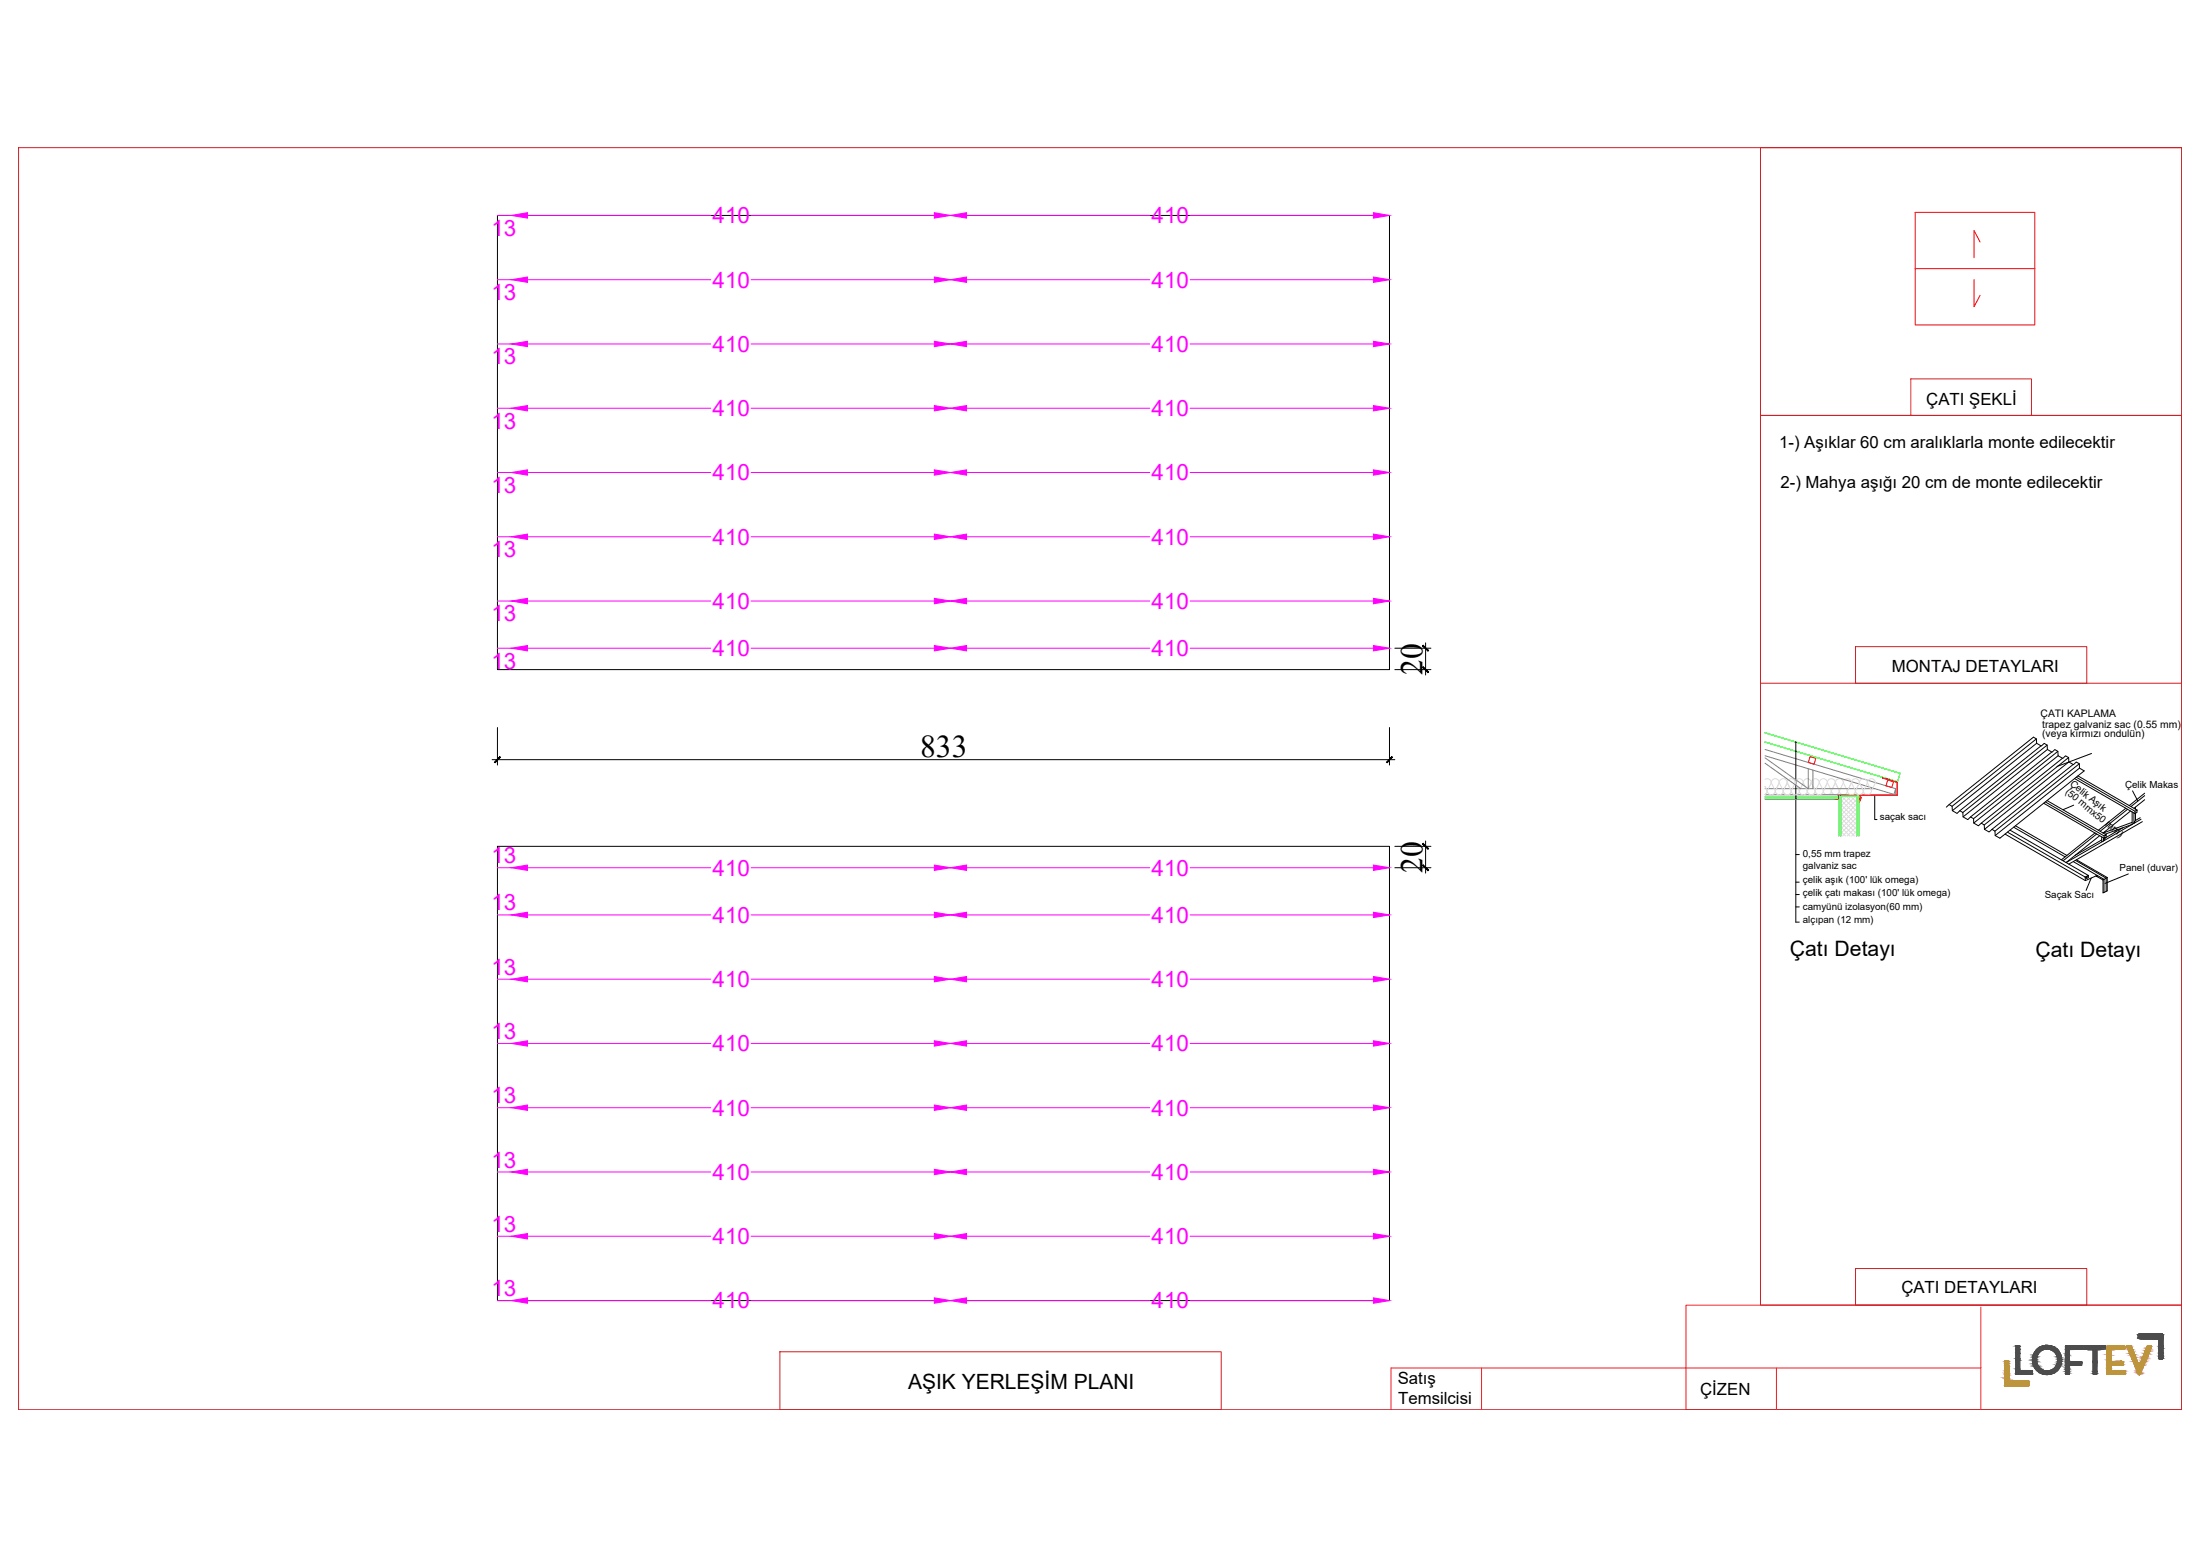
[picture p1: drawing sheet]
<svg xmlns="http://www.w3.org/2000/svg" width="1189mm" height="841mm" viewBox="0 0 1189 841" stroke-linecap="round" stroke-linejoin="round" font-family="sans-serif">
<!-- layer: 0 -->
<path d="M911 705h268v56h-268zM1070 706v55M752 739h318M801 739v22M960 739v22" fill="none" stroke="#ed1f24" stroke-width=".54"/>
<path d="M10 80h1169v681h-1169zM951 80h228v144h-228zM1033 205h65v19h-65zM951 224h228v481h-228zM951 224h228v145h-228zM1003 349h125v20h-125zM1003 685h125v20h-125zM421 730h239v31h-239zM752 739v22" fill="none" stroke="#cd2027" stroke-width=".54"/>
<g fill="#4c4c4c" stroke="#4c4c4c" stroke-width=".54">
<path d="M1159 721h7z"/>
<path d="M1156 723h13z"/>
<path d="M1157 723h12z"/>
<path d="M1105 727h2z"/>
<path d="M1130 727h4z"/>
<path d="M1090 727h1z"/>
<path d="M1127 729h10z"/>
<path d="M1167 734h2z"/>
<path d="M1167 734h1z"/>
<path d="M1089 742h9z"/>
<path d="M1117 742h1z"/>
<path d="M1132 742h1z"/>
<path d="M1090 742h8z"/>
<path d="M1105 742h2z"/>
<path d="M1159 721h8zM1157 721h10z"/>
<path d="M1157 721h11zM1156 721h12z"/>
<path d="M1156 721h13zM1156 721h13z"/>
<path d="M1156 721h13zM1156 721h13z"/>
<path d="M1156 721h13zM1156 721h13z"/>
<path d="M1156 721h13zM1156 721h13z"/>
<path d="M1156 721h13zM1156 721h13z"/>
<path d="M1156 721h13zM1156 721h13z"/>
<path d="M1156 721h13zM1156 721h13z"/>
<path d="M1155 721h14zM1155 721h14z"/>
<path d="M1155 721h14zM1155 721h14z"/>
<path d="M1155 721h14zM1155 721h14z"/>
<path d="M1155 721l14 1v-1zM1155 721l14 1h-14z"/>
<path d="M1155 722h14zM1155 722h14h-14z"/>
<path d="M1155 722l14 1zM1155 722l14 1z"/>
<path d="M1155 723h14zM1155 723h14z"/>
<path d="M1155 723h14zM1155 723h14z"/>
<path d="M1156 723h13zM1156 723h13z"/>
<path d="M1156 723h13zM1156 723h13z"/>
<path d="M1156 723h13zM1156 723h13z"/>
<path d="M1156 723h13zM1156 723h13z"/>
<path d="M1156 723h13zM1156 723h13zM1156 723h13z"/>
<path d="M1156 723h13zM1156 723h13z"/>
<path d="M1156 723h13zM1156 723h13zM1157 723h12z"/>
<path d="M1158 723h11zM1158 723h11z"/>
<path d="M1105 727h2zM1105 727h2z"/>
<path d="M1105 727h3zM1105 727h3z"/>
<path d="M1105 727h3zM1105 727h3z"/>
<path d="M1121 727h1zM1118 727h4z"/>
<path d="M1118 727h5zM1118 727h5z"/>
<path d="M1130 727h5zM1130 727h5z"/>
<path d="M1130 727h5zM1130 727h5z"/>
<path d="M1090 727h1zM1090 727h1zM1090 727h1z"/>
<path d="M1118 727h6zM1117 727h7z"/>
<path d="M1130 727h6zM1128 727h8z"/>
<path d="M1128 727h8zM1128 727h8z"/>
<path d="M1117 727h8zM1117 727h8z"/>
<path d="M1090 727h1zM1090 727h1zM1090 727h1zM1090 727h1z"/>
<path d="M1117 727h8zM1117 727h8z"/>
<path d="M1128 727h9zM1127 727h10z"/>
<path d="M1127 727h10zM1127 727h10z"/>
<path d="M1117 727h8zM1117 727h8z"/>
<path d="M1127 727h10zM1127 727h10z"/>
<path d="M1127 727h10zM1127 727h10z"/>
<path d="M1090 727h1zM1090 727h1z"/>
<path d="M1127 727h10zM1127 727h10z"/>
<path d="M1117 727h8zM1117 727h8z"/>
<path d="M1127 727h10zM1127 727h10z"/>
<path d="M1127 727h10zM1127 727h10z"/>
<path d="M1090 727h1zM1090 727h1z"/>
<path d="M1117 727h9zM1116 727h10zM1116 727h10zM1116 727h10z"/>
<path d="M1127 727h10zM1127 727h10zM1127 727h10zM1127 727h10z"/>
<path d="M1090 727h1zM1089 727h2z"/>
<path d="M1116 727h10zM1116 727h10z"/>
<path d="M1116 727h10zM1116 727h10z"/>
<path d="M1127 727h11zM1127 727h11z"/>
<path d="M1089 727h2zM1089 727h2z"/>
<path d="M1127 727h11zM1127 727h11z"/>
<path d="M1089 727h2zM1089 727h2z"/>
<path d="M1116 727h10zM1116 727h10z"/>
<path d="M1105 727h3zM1104 727h4z"/>
<path d="M1127 727h11zM1127 727h11z"/>
<path d="M1116 727h10zM1116 727h10z"/>
<path d="M1127 727h11zM1127 727h11z"/>
<path d="M1089 727h2zM1089 727h2zM1089 727h2zM1089 727h2z"/>
<path d="M1116 727h10zM1116 727h10z"/>
<path d="M1116 727h10zM1116 727h10z"/>
<path d="M1127 727h11zM1127 727h11z"/>
<path d="M1089 727h2zM1089 727h2zM1089 727h2zM1089 727h2z"/>
<path d="M1116 727h10zM1116 727h10z"/>
<path d="M1127 727h11zM1127 727h11z"/>
<path d="M1104 727h5zM1104 727h5z"/>
<path d="M1089 727h2zM1089 727h2z"/>
<path d="M1116 727h10zM1116 727h10z"/>
<path d="M1089 727h2zM1089 727h2z"/>
<path d="M1116 727h10zM1116 727h10z"/>
<path d="M1127 727h11zM1127 727h11z"/>
<path d="M1089 727h2zM1089 727h2z"/>
<path d="M1127 727h11zM1127 727h11z"/>
<path d="M1089 727h2zM1089 727h2z"/>
<path d="M1116 727h10zM1116 727h10z"/>
<path d="M1089 727h2zM1089 727h2z"/>
<path d="M1116 727h10zM1116 727h10z"/>
<path d="M1104 727h5zM1104 727h5z"/>
<path d="M1089 727h2zM1089 727h2z"/>
<path d="M1116 727h10zM1116 727h10z"/>
<path d="M1089 727h2zM1089 727h2z"/>
<path d="M1116 727h10zM1116 727h10z"/>
<path d="M1167 723l2 4v-4zM1167 723l2 4h-2z"/>
<path d="M1104 727h5zM1103 727h6z"/>
<path d="M1127 727h11zM1127 727h11z"/>
<path d="M1103 727h7zM1103 727h7z"/>
<path d="M1116 727h10zM1116 727h10z"/>
<path d="M1103 727l7 1zM1103 728h7z"/>
<path d="M1127 727l11 1zM1127 727l11 1z"/>
<path d="M1126 728h12zM1126 728h12z"/>
<path d="M1103 728h7zM1102 728h8z"/>
<path d="M1102 728h8zM1102 728h8z"/>
<path d="M1116 727l10 1v-1zM1116 727l10 1h-10z"/>
<path d="M1126 728h12zM1126 728h12z"/>
<path d="M1102 728h9zM1102 728h9z"/>
<path d="M1102 728h9zM1102 728h9z"/>
<path d="M1116 728h10zM1116 728h10z"/>
<path d="M1167 727l2 1v-1zM1167 727l2 1h-2z"/>
<path d="M1126 728h12zM1126 728h12z"/>
<path d="M1102 728h9zM1101 728h10z"/>
<path d="M1116 728l10 1zM1116 728l10 1z"/>
<path d="M1101 728l10 1zM1101 728l10 1z"/>
<path d="M1126 728l12 1zM1126 728l12 1zM1127 729h11zM1127 729h11z"/>
<path d="M1127 729h11zM1127 729h11z"/>
<path d="M1127 729h11zM1127 729h11z"/>
<path d="M1089 727l2 2v-2zM1089 727l2 2h-2z"/>
<path d="M1127 729h11zM1127 729h11z"/>
<path d="M1116 729h10zM1116 729h10z"/>
<path d="M1127 729h11zM1127 729h11z"/>
<path d="M1127 729h11zM1127 729h11z"/>
<path d="M1116 729h10zM1116 729h10z"/>
<path d="M1101 729h11zM1101 729h11z"/>
<path d="M1127 729h11zM1127 729h11z"/>
<path d="M1106 729h6zM1106 729h6z"/>
<path d="M1101 729h5zM1101 729h5z"/>
<path d="M1116 729h10zM1116 729h10z"/>
<path d="M1106 729h6zM1106 729h6z"/>
<path d="M1116 729h10zM1116 729h10z"/>
<path d="M1127 729h11zM1127 729h11zM1127 729h11zM1127 729h11z"/>
<path d="M1107 729h5zM1107 729h5z"/>
<path d="M1116 729h10zM1116 729h10z"/>
<path d="M1101 729h5zM1101 729h4z"/>
<path d="M1116 729h10zM1116 729h10z"/>
<path d="M1127 729h11zM1127 729h10zM1127 729h10zM1127 729h10z"/>
<path d="M1116 729h10zM1116 729h9z"/>
<path d="M1107 729h5zM1107 729h5z"/>
<path d="M1127 729h10zM1127 729h10z"/>
<path d="M1089 729h2zM1089 729h2z"/>
<path d="M1127 729h10zM1127 729h10z"/>
<path d="M1116 729h9zM1116 729h9z"/>
<path d="M1127 729h10zM1127 729h10z"/>
<path d="M1116 729h9zM1116 729h9z"/>
<path d="M1127 729h10zM1127 729h10z"/>
<path d="M1127 729h10zM1127 729h10z"/>
<path d="M1127 729h10zM1127 729h10zM1127 729h10z"/>
<path d="M1101 729h4zM1101 729h4z"/>
<path d="M1116 729h9zM1116 729h9z"/>
<path d="M1101 729h4zM1101 729h4z"/>
<path d="M1127 729h10zM1127 729h10z"/>
<path d="M1127 729h10zM1127 729h9z"/>
<path d="M1116 729h8zM1116 729h9z"/>
<path d="M1127 729h9zM1127 729h9z"/>
<path d="M1116 729h6zM1116 729h8z"/>
<path d="M1128 729h8zM1128 729h7z"/>
<path d="M1128 729h7zM1128 729h7z"/>
<path d="M1128 729h7zM1128 729h5z"/>
<path d="M1116 729h6zM1116 729h2z"/>
<path d="M1107 729h5zM1107 729h5z"/>
<path d="M1116 729h2zM1116 729h2z"/>
<path d="M1101 729h4zM1101 729h3z"/>
<path d="M1108 729h4zM1108 729h4z"/>
<path d="M1108 729h4zM1108 729h4z"/>
<path d="M1100 729h4zM1100 729h4z"/>
<path d="M1100 729h4zM1100 729h3z"/>
<path d="M1109 729h3zM1109 729h3z"/>
<path d="M1109 729l3 1zM1109 729l3 1z"/>
<path d="M1100 729h3zM1100 729l3 1h-3z"/>
<path d="M1109 730h4zM1109 730h4z"/>
<path d="M1100 730h3zM1100 730h3z"/>
<path d="M1110 730h3zM1110 730h3z"/>
<path d="M1100 730h3zM1100 730h2h-2z"/>
<path d="M1100 730h2zM1100 730h2z"/>
<path d="M1110 730h3zM1110 730h3z"/>
<path d="M1110 730l3 1zM1110 730l3 1z"/>
<path d="M1167 728l2 3v-3zM1167 728l2 3h-2z"/>
<path d="M1100 730l2 1v-1zM1100 730l2 1h-3z"/>
<path d="M1099 731h3zM1099 731h3z"/>
<path d="M1089 729l2 2v-2zM1089 729l2 2h-2zM1089 731h2zM1089 731h2z"/>
<path d="M1167 731h2zM1167 731h2z"/>
<path d="M1110 731h3zM1110 731h3z"/>
<path d="M1111 731h2zM1111 731h2z"/>
<path d="M1099 731h2h1zM1099 731h2h-2z"/>
<path d="M1116 729l2 2v-2zM1116 729l2 2h-2z"/>
<path d="M1111 731l3 1zM1111 731l3 1z"/>
<path d="M1099 731l2 1v-1zM1099 731l2 1h-2z"/>
<path d="M1099 732h2zM1099 732h2z"/>
<path d="M1111 732h3zM1111 732h3h-3z"/>
<path d="M1116 731l2 1v-1zM1116 731l2 1h-2z"/>
<path d="M1167 731l2 1v-1zM1167 731l2 1h-2z"/>
<path d="M1111 732h3zM1111 732h3z"/>
<path d="M1099 732h2zM1099 732h2h-2z"/>
<path d="M1099 732h2zM1099 732l2 1z"/>
<path d="M1167 732l2 1zM1167 732l2 1z"/>
<path d="M1112 732l2 1zM1112 732l2 1z"/>
<path d="M1099 733h2zM1099 733h2h-3z"/>
<path d="M1112 733h2zM1112 733h2h-2z"/>
<path d="M1098 733h3zM1098 733h3z"/>
<path d="M1167 733l2 1v-1zM1167 733l2 1h-2zM1167 734h2zM1167 734h2z"/>
<path d="M1112 733l2 1zM1112 733l2 1z"/>
<path d="M1167 734h2zM1167 734h2zM1167 734h2zM1167 734h2z"/>
<path d="M1167 734h2zM1167 734h2zM1167 734h2zM1167 734h2z"/>
<path d="M1089 731l2 3v-3zM1089 731l2 3h-2z"/>
<path d="M1167 734h2zM1167 734h2zM1167 734h2z"/>
<path d="M1167 734h2zM1167 734h2zM1167 734h2zM1167 734h2z"/>
<path d="M1167 734h2zM1167 734h2zM1167 734h2zM1167 734h2z"/>
<path d="M1167 734h2zM1167 734h2zM1167 734h2zM1167 734h2z"/>
<path d="M1167 734h2zM1167 734h2z"/>
<path d="M1167 734h2zM1167 734h2z"/>
<path d="M1167 734h2zM1167 734h1zM1167 734h1zM1167 734h1z"/>
<path d="M1167 734h1zM1167 734h1z"/>
<path d="M1167 734h1zM1167 734h1z"/>
<path d="M1098 733l3 1v-1zM1098 733l3 1h-3z"/>
<path d="M1112 734h2zM1112 734h2h-2z"/>
<path d="M1098 734l3 1zM1098 734l3 1z"/>
<path d="M1112 734l2 1zM1112 734l2 1z"/>
<path d="M1089 734l2 1v-1zM1089 734l2 1h-2z"/>
<path d="M1116 732l2 3v-3zM1116 732l2 3h-2z"/>
<path d="M1098 735h3zM1098 735h3h-3z"/>
<path d="M1112 735h2zM1112 735h2h-2zM1112 735h2zM1112 735h2z"/>
<path d="M1116 735h2zM1116 735h2h-2z"/>
<path d="M1116 735h7zM1116 735h7z"/>
<path d="M1116 735h8zM1116 735h8z"/>
<path d="M1116 735l9 1zM1116 735l9 1z"/>
<path d="M1098 735l3 1v-1zM1098 735l3 1h-3z"/>
<path d="M1116 736h9zM1116 736h9z"/>
<path d="M1116 736h9zM1116 736h9z"/>
<path d="M1131 729l2 7v-7zM1131 729l2 7h-2zM1131 736h2zM1131 736h2z"/>
<path d="M1116 736h9zM1116 736h9z"/>
<path d="M1116 736h9zM1116 736h9z"/>
<path d="M1116 736h9zM1116 736h9z"/>
<path d="M1116 736h9zM1116 736h9z"/>
<path d="M1116 736h9zM1116 736h9z"/>
<path d="M1116 736h9zM1116 736h9z"/>
<path d="M1098 736h3zM1098 736h3z"/>
<path d="M1098 736h3zM1098 736h3z"/>
<path d="M1116 736h9zM1116 736h9z"/>
<path d="M1112 735l2 1v-1zM1112 735l2 1h-2z"/>
<path d="M1098 736h3zM1098 736h3z"/>
<path d="M1112 736h2zM1112 736h2z"/>
<path d="M1116 736l9 1v-1zM1116 736l9 1h-9z"/>
<path d="M1099 736l2 1zM1099 736l2 1z"/>
<path d="M1112 736l2 1v-1zM1112 736l2 1h-3z"/>
<path d="M1099 737h2zM1099 737h2h-2z"/>
<path d="M1111 737h3zM1111 737h3z"/>
<path d="M1116 737h9zM1116 737h9h-9z"/>
<path d="M1116 737h9zM1116 737h6z"/>
<path d="M1099 737h2zM1099 737h2z"/>
<path d="M1116 737h6zM1116 737l2 1z"/>
<path d="M1111 737l2 1 1-1zM1111 737l2 1h-2z"/>
<path d="M1099 737l3 1-1-1zM1099 737l3 1h-3z"/>
<path d="M1111 738h2zM1111 738h2z"/>
<path d="M1099 738h3zM1099 738h3z"/>
<path d="M1111 738l2 1v-1zM1111 738l2 1h-3z"/>
<path d="M1099 738l3 1v-1zM1099 738l3 1h-2z"/>
<path d="M1110 739h3zM1110 739h3z"/>
<path d="M1100 739h2zM1100 739h2z"/>
<path d="M1116 738l2 1v-1zM1116 738l2 1h-2z"/>
<path d="M1110 739h3zM1110 739h3z"/>
<path d="M1110 739h3zM1110 739h3z"/>
<path d="M1100 739h3h-1zM1100 739h3h-3z"/>
<path d="M1089 735l2 5v-5zM1089 735l2 5h-2z"/>
<path d="M1110 739h3zM1109 740h3z"/>
<path d="M1100 739l3 1zM1100 739l3 1z"/>
<path d="M1109 740h3zM1109 740h3z"/>
<path d="M1116 739l2 1v-1zM1116 739l2 1h-2z"/>
<path d="M1109 740h3zM1109 740h3z"/>
<path d="M1100 740h4zM1100 740h4z"/>
<path d="M1109 740h3zM1109 740h3z"/>
<path d="M1109 740h3zM1108 740h4z"/>
<path d="M1100 740h4zM1100 740h4z"/>
<path d="M1101 740h4zM1101 740h4z"/>
<path d="M1089 740h2zM1089 740h2h-2z"/>
<path d="M1089 740h7zM1089 740h7z"/>
<path d="M1108 740h4zM1108 740h4z"/>
<path d="M1089 740h8zM1089 740h8z"/>
<path d="M1089 740h9zM1089 740h9z"/>
<path d="M1089 740h9zM1089 740h9z"/>
<path d="M1089 740h9zM1089 740h9z"/>
<path d="M1089 740h9zM1089 740h9z"/>
<path d="M1089 740h9zM1089 740h9z"/>
<path d="M1089 740h9zM1089 740h9z"/>
<path d="M1101 740h5zM1101 740h5z"/>
<path d="M1108 740h4zM1107 740h5z"/>
<path d="M1101 740h6zM1101 740h6z"/>
<path d="M1089 740h9zM1089 740h9zM1089 740h9zM1089 740h9z"/>
<path d="M1101 740h11zM1101 740l11 1z"/>
<path d="M1089 740l9 1zM1089 740l9 1z"/>
<path d="M1101 741h11zM1101 741h10z"/>
<path d="M1131 736l2 5v-5zM1131 736l2 5h-2z"/>
<path d="M1116 740l2 1v-1zM1116 740l2 1h-2z"/>
<path d="M1116 741h2zM1116 741h2z"/>
<path d="M1089 741h9zM1089 741h9z"/>
<path d="M1101 741h10zM1101 741h10z"/>
<path d="M1089 741h9zM1089 741h9z"/>
<path d="M1102 741h9zM1102 741h9z"/>
<path d="M1089 741h9zM1089 741h9z"/>
<path d="M1102 741h9zM1102 741h8z"/>
<path d="M1116 741l2 1v-1zM1116 741l2 1h-2z"/>
<path d="M1102 741h8zM1102 741l8 1z"/>
<path d="M1089 741l9 1zM1089 741l9 1z"/>
<path d="M1131 741l2 1v-1zM1131 741l2 1h-2z"/>
<path d="M1103 742h7zM1103 742h6z"/>
<path d="M1131 742h2zM1131 742h2z"/>
<path d="M1089 742h9zM1089 742h9z"/>
<path d="M1116 742h2zM1116 742h2h-2z"/>
<path d="M1103 742h6zM1103 742h6z"/>
<path d="M1131 742h2zM1131 742h2z"/>
<path d="M1116 742h2zM1116 742h2z"/>
<path d="M1089 742h9zM1089 742h9z"/>
<path d="M1131 742h2zM1131 742h2z"/>
<path d="M1116 742h2zM1116 742h2z"/>
<path d="M1089 742h9zM1089 742h9z"/>
<path d="M1116 742h2zM1116 742h2z"/>
<path d="M1116 742h2zM1116 742h2z"/>
<path d="M1089 742h9zM1089 742h9z"/>
<path d="M1089 742h9zM1089 742h9z"/>
<path d="M1116 742h2zM1116 742h2z"/>
<path d="M1131 742h2zM1131 742h2z"/>
<path d="M1116 742h2zM1116 742h2z"/>
<path d="M1089 742h9zM1089 742h9z"/>
<path d="M1103 742h6zM1103 742h5z"/>
<path d="M1089 742h9zM1089 742h9z"/>
<path d="M1116 742h2zM1116 742h2zM1116 742h2zM1116 742h2z"/>
<path d="M1089 742h9zM1089 742h9zM1089 742h9z"/>
<path d="M1131 742h2zM1131 742h2z"/>
<path d="M1116 742h2zM1116 742h2z"/>
<path d="M1104 742h4zM1104 742h4z"/>
<path d="M1089 742h9zM1089 742h9zM1089 742h9zM1089 742h9z"/>
<path d="M1116 742h2zM1116 742h2z"/>
<path d="M1089 742h9zM1089 742h9z"/>
<path d="M1116 742h2zM1116 742h2z"/>
<path d="M1089 742h9zM1089 742h9z"/>
<path d="M1116 742h2zM1116 742h2z"/>
<path d="M1131 742h2zM1131 742h2z"/>
<path d="M1116 742h2zM1116 742h2z"/>
<path d="M1116 742h2zM1116 742h2z"/>
<path d="M1090 742h8zM1090 742h8zM1090 742h8zM1090 742h8z"/>
<path d="M1116 742h2zM1116 742h2zM1117 742h1z"/>
<path d="M1117 742h1zM1117 742h1z"/>
<path d="M1090 742h8zM1090 742h8z"/>
<path d="M1117 742h1zM1117 742h1z"/>
<path d="M1104 742h4zM1104 742h4z"/>
<path d="M1090 742h8zM1090 742h8z"/>
<path d="M1090 742h8zM1090 742h8z"/>
<path d="M1090 742h4zM1090 742h4z"/>
<path d="M1105 742h3zM1105 742h2z"/>
<path d="M1105 742h2zM1106 742h1z"/>
</g>
<g fill="none" stroke="#4c4c4c" stroke-width=".54">
<path d="M1089 727v14M1090 727h-1M1091 727h-2M1091 727h.1M1091 727v4M1091 731v9h7M1100 739a8 8 0 0 0 9 3M1101 735a6 6 0 0 0 2 4M1101 731v3M1103 739l3 1M1103 727l-2 2-2 3a8 8 0 0 0 1 7M1105 727h3l3 1a8 8 0 0 1 1 13"/>
<path d="M1105 727h-2M1109 730l-1-1h-2a5 5 0 0 0-5 2M1110 730a6 6 0 0 1 1 7M1111 737a5 5 0 0 1-4 3M1125 729h-7v6l7 1M1125 736h.1M1125 736v1l-7 1v4M1125 727h.1M1126 729h-1M1126 729l-1-2h-9v15h2M1126 729h.1M1127 727h-1"/>
<path d="M1127 727v2M1127 729h.1M1127 727h.1M1127 727h11M1127 729h1M1128 729h3v12a1.2 1.2 0 0 0 1 1 1.2 1.2 0 0 0 1 0M1138 727h.1M1138 727l-1 2h-4v13M1155 722l1 1h11v11M1156 721l-1 1M1156 721h13v13M1156 721h-1"/>
<path d="M1167 734h.1M1169 734h-2M1089 741l1 1h8M1098 740h.1M1098 742h.1M1098 741v1M1098 740v1M1111 741l-3 1M1118 742h.1"/>
</g>
<g fill="#b99536" stroke="#b99536" stroke-width=".54">
<path d="M1158 733h3z"/>
<path d="M1152 734h3z"/>
<path d="M1084 735h1z"/>
<path d="M1083 735h2z"/>
<path d="M1146 735h1z"/>
<path d="M1154 739h4z"/>
<path d="M1156 742h1z"/>
<path d="M1139 742h7z"/>
<path d="M1156 742v1z"/>
<path d="M1086 749h7z"/>
<path d="M1161 727h1zM1161 727h1z"/>
<path d="M1161 727h1zM1161 727h1z"/>
<path d="M1161 727h1zM1161 727h1z"/>
<path d="M1150 727h1zM1150 727h1z"/>
<path d="M1161 727h1zM1161 727h1z"/>
<path d="M1150 727h1zM1150 727h1z"/>
<path d="M1161 727h1zM1161 727h1z"/>
<path d="M1161 727h1zM1161 727h1z"/>
<path d="M1150 727h1zM1150 727h1z"/>
<path d="M1150 727h2zM1150 727h2z"/>
<path d="M1161 727h1zM1161 727h1z"/>
<path d="M1150 727h2zM1150 727h2z"/>
<path d="M1161 727h1zM1161 727h1zM1161 727h1zM1161 727h1z"/>
<path d="M1150 727h2zM1150 727h2z"/>
<path d="M1161 727h2zM1161 727h2zM1160 727h3zM1160 727h3z"/>
<path d="M1150 727h2zM1149 727h3z"/>
<path d="M1160 727h3zM1160 727h3zM1160 727h3zM1160 727h3z"/>
<path d="M1149 727h3zM1149 727h3z"/>
<path d="M1160 727h3zM1160 727h3z"/>
<path d="M1149 727h3zM1149 727h3z"/>
<path d="M1139 727h9zM1139 727h9z"/>
<path d="M1149 727h3zM1149 727h3z"/>
<path d="M1160 727h3zM1160 727h3z"/>
<path d="M1139 727h9zM1139 727h9z"/>
<path d="M1149 727h3zM1149 727h3z"/>
<path d="M1160 727h3zM1160 727h3z"/>
<path d="M1149 727h3zM1149 727h3z"/>
<path d="M1149 727h3zM1149 727h3z"/>
<path d="M1139 727h9zM1139 727h9z"/>
<path d="M1160 727h3zM1160 727h3z"/>
<path d="M1139 727h9zM1139 727h9z"/>
<path d="M1149 727h3zM1149 727h3z"/>
<path d="M1160 727h3zM1160 727h3z"/>
<path d="M1149 727h3zM1149 727h3z"/>
<path d="M1160 727h3zM1160 727h3z"/>
<path d="M1139 727h9zM1139 727h9z"/>
<path d="M1160 727h3zM1160 727h3z"/>
<path d="M1139 727h9zM1139 727h9z"/>
<path d="M1149 727h3zM1149 727h3z"/>
<path d="M1160 727h3zM1160 727l3 1z"/>
<path d="M1139 727l9 1zM1139 727l9 1z"/>
<path d="M1160 728h3zM1160 728h3z"/>
<path d="M1139 728h9zM1139 728h9z"/>
<path d="M1160 728h3zM1160 728h2z"/>
<path d="M1149 727l3 1v-1zM1149 727l3 1h-2z"/>
<path d="M1139 728h9zM1139 728h9z"/>
<path d="M1150 728h2zM1150 728h2z"/>
<path d="M1139 728h9zM1139 728l9 1z"/>
<path d="M1139 729h9zM1139 729h9z"/>
<path d="M1160 728l2 1v-1zM1160 728l2 1h-2z"/>
<path d="M1139 729h9zM1139 729h9z"/>
<path d="M1139 729h9zM1139 729h9z"/>
<path d="M1139 729h9zM1139 729h9z"/>
<path d="M1139 729h9zM1139 729h9z"/>
<path d="M1139 729h9zM1139 729h9z"/>
<path d="M1139 729h9zM1139 729h9z"/>
<path d="M1139 729h8zM1139 729h9z"/>
<path d="M1139 729h5zM1139 729h8z"/>
<path d="M1150 728l2 1v-1zM1150 728l2 1h-2z"/>
<path d="M1160 729h2zM1160 729h2h-2z"/>
<path d="M1150 729h3zM1150 729h3z"/>
<path d="M1139 729h2zM1139 729h2h-2z"/>
<path d="M1160 729h2zM1160 729h2z"/>
<path d="M1160 729l2 1v-1zM1160 729l2 1h-3z"/>
<path d="M1150 729l3 1v-1zM1150 729l3 1h-3z"/>
<path d="M1150 730h3zM1150 730h3z"/>
<path d="M1151 730l2 1zM1151 730l2 1z"/>
<path d="M1151 731h2zM1151 731h2z"/>
<path d="M1159 730l2 1 1-1zM1159 730l2 1h-2z"/>
<path d="M1159 731h2zM1159 731h2z"/>
<path d="M1151 731h2zM1151 731h2h-2z"/>
<path d="M1159 731h2zM1159 731h2h-2z"/>
<path d="M1139 729l2 3v-3zM1139 729l2 3h-2z"/>
<path d="M1151 731l3 1-1-1zM1151 731l3 1h-3z"/>
<path d="M1151 732h3zM1151 732h3z"/>
<path d="M1139 732h2zM1139 732h2h-2z"/>
<path d="M1151 732h3zM1151 732h3z"/>
<path d="M1159 731l2 2v-2zM1159 731l2 2h-3z"/>
<path d="M1158 733h3zM1158 733h3z"/>
<path d="M1158 733h3zM1158 733h3zM1158 733h3z"/>
<path d="M1158 733h3zM1158 733h3z"/>
<path d="M1158 733h3zM1158 733h2zM1158 733h2zM1158 733h2z"/>
<path d="M1158 733h2zM1158 733h2z"/>
<path d="M1158 733h2zM1158 733h2z"/>
<path d="M1158 733h2zM1158 733h2z"/>
<path d="M1158 733h2zM1158 733h2zM1158 733h2zM1158 733h2z"/>
<path d="M1151 732l3 1v-1zM1151 732l3 1h-2z"/>
<path d="M1158 733h2zM1158 733h2h-2z"/>
<path d="M1152 733l2 1v-1zM1152 733l2 1h-2z"/>
<path d="M1158 733l2 1v-1zM1158 733l2 1h-2z"/>
<path d="M1152 734h2zM1152 734h2h-2z"/>
<path d="M1152 734h2zM1152 734h2z"/>
<path d="M1152 734h3zM1152 734h3z"/>
<path d="M1152 734h3zM1152 734h3zM1152 734h3zM1152 734h3z"/>
<path d="M1152 734h3zM1152 734h3z"/>
<path d="M1152 734h3zM1152 734h3zM1152 734h3zM1152 734h3z"/>
<path d="M1152 734h3zM1152 734h3zM1152 734h3z"/>
<path d="M1158 734h2zM1158 734h2h-3z"/>
<path d="M1152 734l3 1zM1152 734l3 1z"/>
<path d="M1139 732l2 3v-3zM1139 732l2 3h-2z"/>
<path d="M1157 734h3zM1157 734l3 1z"/>
<path d="M1152 735h3zM1152 735h3z"/>
<path d="M1084 735h1zM1084 735h1z"/>
<path d="M1084 735h1zM1083 735h2zM1083 735h2z"/>
<path d="M1083 735h2zM1083 735h2z"/>
<path d="M1083 735h2zM1083 735h2z"/>
<path d="M1157 735h2h1zM1157 735h2h-2z"/>
<path d="M1083 735h3zM1083 735h3z"/>
<path d="M1083 735h3zM1083 735h3z"/>
<path d="M1083 735h3zM1083 735h3z"/>
<path d="M1083 735h3zM1083 735h3z"/>
<path d="M1146 735h1zM1144 735h3z"/>
<path d="M1144 735h3zM1143 735h4z"/>
<path d="M1153 735h2zM1153 735h2z"/>
<path d="M1083 735h3zM1083 735h3z"/>
<path d="M1143 735h4zM1141 735h6z"/>
<path d="M1139 735h2zM1139 735h2h-2z"/>
<path d="M1083 735h3zM1083 735h3z"/>
<path d="M1139 735h8zM1139 735h8z"/>
<path d="M1153 735h2zM1153 735h2z"/>
<path d="M1139 735h8zM1139 735h8z"/>
<path d="M1139 735l8 1zM1139 735l8 1z"/>
<path d="M1139 736h8zM1139 736h8z"/>
<path d="M1139 736h8zM1139 736h8z"/>
<path d="M1139 736h8zM1139 736h8z"/>
<path d="M1139 736h8zM1139 736h8z"/>
<path d="M1153 735l2 1v-1zM1153 735l2 1h-2z"/>
<path d="M1157 735l2 1v-1zM1157 735l2 1h-2z"/>
<path d="M1139 736h8zM1139 736h8z"/>
<path d="M1153 736h2zM1153 736h2z"/>
<path d="M1139 736h8zM1139 736h8z"/>
<path d="M1083 735l3 1v-1zM1083 735l3 1h-3z"/>
<path d="M1153 736l3 1zM1153 736l3 1z"/>
<path d="M1157 736l2 1v-1zM1157 736l2 1h-2z"/>
<path d="M1157 737h2zM1157 737h2z"/>
<path d="M1153 737h3zM1153 737h3h-3z"/>
<path d="M1139 736l8 1v-1zM1139 736l8 1h-8z"/>
<path d="M1139 737h8zM1139 737h8z"/>
<path d="M1153 737h3zM1153 737h3z"/>
<path d="M1139 737h8zM1139 737h8z"/>
<path d="M1139 737h8zM1139 737h8z"/>
<path d="M1139 737h8zM1139 737h8z"/>
<path d="M1139 737h8zM1139 737h8z"/>
<path d="M1139 737h8zM1139 737h8z"/>
<path d="M1139 737h8zM1139 737h8z"/>
<path d="M1139 737h8zM1139 737h8z"/>
<path d="M1139 737h5zM1139 737h8z"/>
<path d="M1157 737h1h1zM1157 737h1h-2z"/>
<path d="M1156 737h2zM1156 737l2 1z"/>
<path d="M1153 737l3 1v-1zM1153 737l3 1h-2z"/>
<path d="M1156 738h2zM1156 738h2z"/>
<path d="M1154 738h2zM1154 738h2zM1154 738h2zM1154 738h2z"/>
<path d="M1156 738h2zM1156 738h2z"/>
<path d="M1154 738h2zM1154 738h2z"/>
<path d="M1156 738h2zM1156 738h2z"/>
<path d="M1154 738h2zM1154 738h2z"/>
<path d="M1156 738h2zM1156 738h2z"/>
<path d="M1154 738h2zM1154 738h2z"/>
<path d="M1156 738h2zM1156 738h2z"/>
<path d="M1154 738h2zM1154 738h2z"/>
<path d="M1156 738h2zM1156 738h2zM1156 738h2zM1156 738h2z"/>
<path d="M1154 738h2zM1154 738h2z"/>
<path d="M1083 736l3 2v-2zM1083 736l3 2h-3z"/>
<path d="M1154 738h4zM1154 738h4z"/>
<path d="M1154 738h4zM1154 738h4z"/>
<path d="M1154 738h4zM1154 738l4 1z"/>
<path d="M1139 737l2 2v-2zM1139 737l2 2h-2z"/>
<path d="M1154 739h4zM1154 739h4z"/>
<path d="M1154 739h4zM1154 739h4z"/>
<path d="M1154 739h4zM1154 739h4zM1154 739h4z"/>
<path d="M1154 739h4zM1154 739h4zM1154 739h4zM1154 739h4z"/>
<path d="M1154 739h4zM1154 739h4z"/>
<path d="M1139 739h2zM1139 739h2z"/>
<path d="M1154 739h4zM1154 739h4z"/>
<path d="M1154 739h4zM1154 739l4 1z"/>
<path d="M1154 740h4zM1154 740h3z"/>
<path d="M1139 739l2 1v-1zM1139 739l2 1h-2z"/>
<path d="M1139 740h8zM1139 740h8z"/>
<path d="M1139 740h9zM1139 740h9z"/>
<path d="M1139 740h9zM1139 740h9z"/>
<path d="M1155 740h2zM1155 740h2h-2z"/>
<path d="M1139 740h9zM1139 740h9z"/>
<path d="M1155 740h2zM1155 740h2z"/>
<path d="M1139 740h9zM1139 740h9z"/>
<path d="M1139 740h9zM1139 740h9z"/>
<path d="M1139 740l9 1zM1139 740l9 1z"/>
<path d="M1083 738l3 3v-3zM1083 738l3 3h-3z"/>
<path d="M1139 741h9zM1139 741h9z"/>
<path d="M1139 741h10zM1139 741h10z"/>
<path d="M1139 741h10zM1139 741h10z"/>
<path d="M1139 741h10zM1139 741h10z"/>
<path d="M1155 740l2 1v-1zM1155 740l2 1h-2z"/>
<path d="M1139 741h10zM1139 741h10z"/>
<path d="M1155 741l2 1v-1zM1155 741l2 1h-2z"/>
<path d="M1083 741l3 1v-1zM1083 741l3 1h-3z"/>
<path d="M1139 741l10 1v-1zM1139 741l10 1h-10z"/>
<path d="M1155 742h2zM1155 742h2z"/>
<path d="M1139 742h10zM1139 742h10z"/>
<path d="M1139 742h10zM1139 742h10z"/>
<path d="M1139 742h10zM1139 742h10zM1139 742h10zM1139 742h10z"/>
<path d="M1139 742h10zM1139 742h10zM1139 742h10zM1139 742h10z"/>
<path d="M1139 742h10zM1139 742h10z"/>
<path d="M1139 742h10zM1139 742h10zM1139 742h10zM1139 742h10z"/>
<path d="M1139 742h10zM1139 742h9z"/>
<path d="M1139 742h9zM1139 742h9z"/>
<path d="M1155 742h2zM1155 742h2z"/>
<path d="M1139 742h9zM1139 742h9z"/>
<path d="M1139 742h9zM1139 742h9z"/>
<path d="M1156 742h1zM1156 742h1z"/>
<path d="M1139 742h9zM1139 742h9z"/>
<path d="M1139 742h9zM1139 742h9z"/>
<path d="M1139 742h9zM1139 742h8z"/>
<path d="M1139 742h8zM1139 742h7z"/>
<path d="M1139 742h5zM1139 742h5z"/>
<path d="M1083 742l3 1v-1zM1083 742l3 1h-3z"/>
<path d="M1083 743l3 1v-1zM1083 743l3 1h-3z"/>
<path d="M1083 744l3 1v-1zM1083 744l3 1h-3z"/>
<path d="M1083 745l3 1v-1zM1083 745l3 1h-3zM1083 746h3zM1083 746h3z"/>
<path d="M1083 746h3zM1083 746h3z"/>
<path d="M1083 746h3zM1083 746h3z"/>
<path d="M1083 746h3zM1083 746h3z"/>
<path d="M1083 746h3zM1083 746h3z"/>
<path d="M1083 746h4zM1083 746h4z"/>
<path d="M1083 746h6zM1083 746h6z"/>
<path d="M1083 746h8zM1083 746h8z"/>
<path d="M1083 746h11zM1083 746h11z"/>
<path d="M1083 746h12zM1083 746h12z"/>
<path d="M1083 746h13zM1083 746h13z"/>
<path d="M1083 746h13zM1083 746h13z"/>
<path d="M1083 746h13zM1083 746h13z"/>
<path d="M1083 746h13zM1083 746h13z"/>
<path d="M1083 746h14zM1083 746h14z"/>
<path d="M1083 746h14zM1083 746h14zM1083 746h14zM1083 746h14z"/>
<path d="M1083 746h14zM1083 746h14z"/>
<path d="M1083 746h14zM1083 746h14z"/>
<path d="M1083 746l14 1zM1083 746l14 1z"/>
<path d="M1083 747h14zM1083 747h14z"/>
<path d="M1083 747h14zM1083 747h14z"/>
<path d="M1083 747h14zM1083 747h14h-14z"/>
<path d="M1083 747l14 1v-1zM1083 747l14 1h-14z"/>
<path d="M1083 748h14zM1083 748h14z"/>
<path d="M1083 748h14zM1083 748h14z"/>
<path d="M1083 748h14zM1083 748h14z"/>
<path d="M1083 748h14zM1083 748h14zM1083 748h14zM1083 748h14z"/>
<path d="M1083 748h14zM1083 748h14z"/>
<path d="M1083 748h14zM1083 748h14z"/>
<path d="M1083 748h14zM1083 748h14zM1083 748h14zM1083 748h14z"/>
<path d="M1083 748h13zM1083 748h14z"/>
<path d="M1083 748h13zM1083 748h13z"/>
<path d="M1083 748h13zM1083 748h13zM1083 748h13zM1083 748h13z"/>
<path d="M1083 748h13zM1083 748h13z"/>
<path d="M1083 748h13zM1083 748h13z"/>
<path d="M1083 748h13zM1083 748h13z"/>
<path d="M1083 748h13zM1083 748h13zM1083 748h13zM1083 748h13z"/>
<path d="M1083 748h13zM1083 748h13z"/>
<path d="M1083 748h13zM1083 748h13z"/>
<path d="M1084 748h12zM1084 748l11 1zM1085 749h10zM1085 749h10z"/>
<path d="M1085 749h10zM1085 749h8z"/>
<path d="M1086 749h6zM1086 749h6z"/>
</g>
<g fill="none" stroke="#b99536" stroke-width=".54">
<path d="M1084 735h-1v13M1084 735h2v11h10M1147 737h-6v3h7v2M1148 727h.1M1148 727h-9v5v10h9M1148 727v2h-7v6h6v2M1149 727h.1M1149 727l3 6M1151 727h1l4 11M1151 727h-2M1152 733h.1M1152 734h.1"/>
<path d="M1152 734v1M1153 735l1 4M1154 739h.1M1154 739l1 1M1156 738h.1M1158 733l-2 5M1158 733h.1M1160 727l-2 6M1160 727h2v1M1160 727h.1M1163 728l-7 14-1-2M1083 748h.1"/>
<path d="M1096 746h.1M1096 746l1 1M1097 748h-1h-13M1097 747v1M1149 742h-1"/>
</g>
<!-- layer: TARAMA -->
<g fill="none" stroke="#dcdcdc" stroke-width=".54">
<path d="M954 421a2.2 2.2 0 0 1 3 2M954 425l1 2M954 431h.1M954 430h.1M955 431h.1M955 430h.1M955 427a2.2 2.2 0 0 0 2 2 2.2 2.2 0 0 0 2-2M955 427l-1 2M956 430h.1M956 431h.1M957 431h.1M957 423a2.2 2.2 0 0 1 2-2 2.2 2.2 0 0 1 3 2"/>
<path d="M957 423l2 4M957 423l-2 4M958 431h.1M958 430h.1M959 431h.1M959 427a2.2 2.2 0 0 0 2 2 2.2 2.2 0 0 0 3-2M960 431h.1M960 430h.1M961 431h.1M961 430h.1M961 423a2.2 2.2 0 0 1 3-2 2.2 2.2 0 0 1 2 2M962 423l-3 4"/>
<path d="M962 423l2 4M962 431h.1M962 430h.1M963 431h.1M963 430h.1M964 431h.1M964 430h.1M964 427a2.2 2.2 0 0 0 2 2 2.2 2.2 0 0 0 2-2M965 431h.1M966 431h.1M966 423a2.2 2.2 0 0 1 2-2 2.2 2.2 0 0 1 2 2M966 423l-2 4"/>
<path d="M966 423l2 4M967 431h.1M968 431h.1M968 427a2.2 2.2 0 0 0 2 2 2.2 2.2 0 0 0 2-2M969 431h.1M969 430h.1M970 431h.1M970 423a2.2 2.2 0 0 1 2-2 2.2 2.2 0 0 1 3 2M970 423l-2 4M970 423l2 4M970 430h.1M971 431h.1"/>
<path d="M971 430h.1M972 431h.1M972 430h.1M972 427a2.2 2.2 0 0 0 2 2 2.2 2.2 0 0 0 3-2M973 430h.1M973 431h.1M974 431h.1M974 430h.1M974 423a2.2 2.2 0 0 1 3-2 2.2 2.2 0 0 1 2 2M975 430h.1M975 423l-3 4M975 423l2 4"/>
<path d="M975 431h.1M976 431h.1M976 430h.1M977 431h.1M977 427a2.2 2.2 0 0 0 2 2 2.2 2.2 0 0 0 2-2M977 430h.1M978 431h.1M978 430h.1M979 431h.1M979 423a2.2 2.2 0 0 1 2-2 2.2 2.2 0 0 1 2 2M979 423l-2 4M979 423l2 4"/>
<path d="M979 430h.1M980 430h.1M980 431h.1M981 431h.1M981 430h.1M981 427a2.2 2.2 0 0 0 2 2 2.2 2.2 0 0 0 2-2M982 431h.1M982 430h.1M983 431h.1M983 423a2.2 2.2 0 0 1 2-2 2.2 2.2 0 0 1 3 2M983 423l-2 4M983 423l2 4"/>
<path d="M984 431h.1M985 431h.1M985 430h.1M985 427a2.2 2.2 0 0 0 2 2 2.2 2.2 0 0 0 3-2M986 431h.1M987 431h.1M987 430h.1M987 423a2.2 2.2 0 0 1 3-2 2.2 2.2 0 0 1 2 2M988 431h.1M988 423l-3 4M988 423l2 4M988 430h.1"/>
<path d="M989 431h.1M989 430h.1M990 431h.1M990 427a2.2 2.2 0 0 0 2 2 2.2 2.2 0 0 0 2-2M990 430h.1M991 431h.1M991 430h.1M992 430h.1M992 431h.1M992 423a2.2 2.2 0 0 1 2-2 2.2 2.2 0 0 1 2 2M992 423l-2 4M992 423l2 4"/>
<path d="M993 431h.1M993 430h.1M994 427a2.2 2.2 0 0 0 2 2 2.2 2.2 0 0 0 2-2M995 439l8 9M995 437l8 9M995 435l8 8M995 432l8 9M995 430l8 8M996 430l-1 1M996 423l-2 4M996 423l2 4M996 423a2.2 2.2 0 0 1 2-2 2.2 2.2 0 0 1 3 2"/>
<path d="M998 430l5 6M998 430l-3 3M998 427a2.2 2.2 0 0 0 2 2 2.2 2.2 0 0 0 3-2M1000 430l3 3M1000 430l-5 6M1000 423a2.2 2.2 0 0 1 3-2 2.2 2.2 0 0 1 2 2M1001 423l-3 4M1001 423l2 4M1002 430l1 1M1003 427a2.2 2.2 0 0 0 2 2 2.2 2.2 0 0 0 2-2M1003 430l-8 8M1003 432l-8 8"/>
<path d="M1003 434l-8 9M1003 437l-8 8M1003 439l-8 9M1005 423a2.2 2.2 0 0 1 2-2 2.2 2.2 0 0 1 2 2M1005 423l-2 4M1005 423l2 4M1007 427a2.2 2.2 0 0 0 2 2 2.2 2.2 0 0 0 2-2M1009 423a2.2 2.2 0 0 1 2-2 2.2 2.2 0 0 1 2 2M1009 423l-2 4M1009 423l2 4M1014 423l-3 4M995 452h.1"/>
<path d="M995 449l2 3M995 447l5 5M995 444l7 8M995 442l8 8M1003 441l-8 9M1003 444l-7 8M1003 446l-5 6M1003 449l-2 3M1003 451v1"/>
</g>
<!-- layer: betopan -->
<path d="M954 396l73 22-2 4-71-21M954 396l73 22M954 430h39v1h-39M995 430v22M1005 430h-11v22M1003 452v-22h2v22" fill="none" stroke="#0f0" stroke-width=".54"/>
<!-- layer: prrrrof -->
<path d="M978 409l3 1-1 3-3-1zM993 430h12v2l1-1-1 2v-3h-11v2h-2h1zM1005 432h.1M1005 430h20v-7l-8-3 8 3v7h-20v2zM1017 420h.1M1020 421l3 1-1 3-3-1z" fill="none" stroke="#f00" stroke-width=".54"/>
<!-- layer: tefris -->
<path d="M954 408l69 21 1-3v3h-70M954 405l70 21M954 409l23 17v-11M954 412l19 14M980 416v10M954 426h59M954 432h38" fill="none" stroke="#808080" stroke-width=".54"/>
<!-- layer: 0 -->
<g fill="none" stroke="#000" stroke-width=".54">
<path d="M269 116h482v246h-482zM751 350v12M754 350h19M770 347v18M754 362h19M269 393v20M751 393v20M1100 399l-45 37M266 410h488M970 401v97h2M1101 401l-46 37M1103 403l-44 35"/>
<path d="M1106 402l-45 37M1106 405l-45 36M1109 406l-44 35M1112 406l-45 36M1112 408l-45 37M1115 410l-44 35M1118 409l-46 37M1118 412l-46 36M1120 413l-44 35M1122 420l32 18M1123 419l32 19M1124 413l-46 36"/>
<path d="M1124 415l-46 36M1130 407l-18 7M1013 430v13h1M1053 435l46-37 1 1 1 2 2 2 2-1h1v3l3 1 1-1 2 1v2l3 2 1-2 2 1v3l2 1 2-1 2 1v2l2 1-45 37-3-2v-2l-2-1-1 1-3-1v-2l-1-1-2 1-2-1v-3l-2-1-2 2-2-2v-2l-2-1-1 1-3-1v-2l-2-1-1 1M1104 434l33 19M1105 433l32 19M1106 432l32 19M1121 435l-6 2M1121 421l33 18M1149 437l-15 11M1150 437l-15 12M1151 438l-15 12 16-6"/>
<path d="M1152 439v6l-14 6M1152 427l3 6M1153 439v6l1-2v-4M1154 438h1v1h-1zM1154 436v1M1159 430l-7 6M1159 432l-6 5M1159 428l-8 7M269 457h482v246h-482zM754 457h19M770 454v18M1084 451l43 25"/>
<path d="M1085 449l42 25M1086 448l43 25M1088 447l28 16M1089 446l28 16M1132 450l-18 14M1133 450l-18 15M1136 454l-15 8M1136 452v3M1137 453v1l1-1M1137 452l1-1v1l-1 1zM1138 449v1M1138 452v1"/>
<path d="M1147 447l-9 6M1157 442l-3 1M1157 443l-41 23 19-15M1158 444l-40 23M754 469h19M970 477h2M970 462h2M1120 465l17 10v7M1122 465l16 9v8M1122 464l17 10M1127 474h1M1127 474v2"/>
<path d="M1129 473v1h-1l-1-1M1129 473l-2 1M1129 473l-1 1M1130 474l-3 7M1139 474v7l-3 1v-7l-3-2v1v-1l-6 3M1139 474l-3 1M1150 472l-12 5M970 490h2M970 483h2"/>
</g>
<g fill="none" stroke="#f0f" stroke-width=".54">
<path d="M269 116h7M285 116h99M406 116h99M522 116h99M643 116h99M269 151h7M285 151h99M406 151h99M522 151h99M643 151h99M269 186h7M285 186h99"/>
<path d="M406 186h99M522 186h99M643 186h99M269 221h7M285 221h99M406 221h99M522 221h99M643 221h99M269 255h7M285 255h99M406 255h99M522 255h99"/>
<path d="M643 255h99M269 290h7M285 290h99M406 290h99M522 290h99M643 290h99M269 325h7M285 325h99M406 325h99M522 325h99M643 325h99M269 350h7"/>
<path d="M285 350h99M406 350h99M522 350h99M643 350h99M269 469h7M285 469h99M406 469h99M522 469h99M643 469h99M269 494h7M285 494h99M406 494h99"/>
<path d="M522 494h99M643 494h99M269 529h7M285 529h99M406 529h99M522 529h99M643 529h99M269 564h7M285 564h99M406 564h99M522 564h99M643 564h99"/>
<path d="M269 598h7M285 598h99M406 598h99M522 598h99M643 598h99M269 633h7M285 633h99M406 633h99M522 633h99M643 633h99M269 668h7M285 668h99"/>
<path d="M406 668h99M522 668h99M643 668h99M269 703h7M285 703h99M406 703h99M522 703h99M643 703h99"/>
</g>
<g fill="#f0f" stroke="#f0f" stroke-width=".54">
<path d="M742 115l9 1-9 2z"/>
<path d="M514 116l8-1v3z"/>
<path d="M505 115l9 1-9 2z"/>
<path d="M276 116l9-1v3z"/>
<path d="M742 150l9 1-9 2z"/>
<path d="M514 151l8-1v3z"/>
<path d="M505 150l9 1-9 2z"/>
<path d="M276 151l9-1v3z"/>
<path d="M742 184l9 2-9 1z"/>
<path d="M514 186l8-2v3z"/>
<path d="M505 184l9 2-9 1z"/>
<path d="M276 186l9-2v3z"/>
<path d="M742 219l9 2-9 1z"/>
<path d="M514 221l8-2v3z"/>
<path d="M505 219l9 2-9 1z"/>
<path d="M276 221l9-2v3z"/>
<path d="M742 254l9 1-9 2z"/>
<path d="M514 255l8-1v3z"/>
<path d="M505 254l9 1-9 2z"/>
<path d="M276 255l9-1v3z"/>
<path d="M742 289l9 1-9 1z"/>
<path d="M514 290l8-1v2z"/>
<path d="M505 289l9 1-9 1z"/>
<path d="M276 290l9-1v2z"/>
<path d="M742 323l9 2-9 1z"/>
<path d="M514 325l8-2v3z"/>
<path d="M505 323l9 2-9 1z"/>
<path d="M276 325l9-2v3z"/>
<path d="M742 349l9 1-9 2z"/>
<path d="M514 350l8-1v3z"/>
<path d="M505 349l9 1-9 2z"/>
<path d="M276 350l9-1v3z"/>
<path d="M742 701l9 2-9 1z"/>
<path d="M514 703l8-2v3z"/>
<path d="M505 701l9 2-9 1z"/>
<path d="M276 703l9-2v3z"/>
<path d="M742 666l9 2-9 1z"/>
<path d="M514 668l8-2v3z"/>
<path d="M505 666l9 2-9 1z"/>
<path d="M276 668l9-2v3z"/>
<path d="M742 632l9 1-9 1z"/>
<path d="M514 633l8-1v2z"/>
<path d="M505 632l9 1-9 1z"/>
<path d="M276 633l9-1v2z"/>
<path d="M742 597l9 1-9 2z"/>
<path d="M514 598l8-1v3z"/>
<path d="M505 597l9 1-9 2z"/>
<path d="M276 598l9-1v3z"/>
<path d="M742 562l9 2-9 1z"/>
<path d="M514 564l8-2v3z"/>
<path d="M505 562l9 2-9 1z"/>
<path d="M276 564l9-2v3z"/>
<path d="M742 527l9 2-9 1z"/>
<path d="M514 529l8-2v3z"/>
<path d="M505 527l9 2-9 1z"/>
<path d="M276 529l9-2v3z"/>
<path d="M742 493l9 1-9 2z"/>
<path d="M514 494l8-1v3z"/>
<path d="M505 493l9 1-9 2z"/>
<path d="M276 494l9-1v3z"/>
<path d="M742 467l9 2-9 1z"/>
<path d="M514 469l8-2v3z"/>
<path d="M505 467l9 2-9 1z"/>
<path d="M276 469l9-2v3z"/>
</g>
<g fill="#000" stroke="#000" stroke-width=".54">
<path d="M769 349l3 2zM769 349l3 2v1z"/>
<path d="M769 360l3 3zM769 360l3 3-3-3z"/>
<path d="M270 409l-2 3 2-3zM270 409l-2 3h-1z"/>
<path d="M749 412h1l2-3zM752 409l-2 3z"/>
<path d="M769 456l3 2zM769 456l3 2v1z"/>
<path d="M769 467l3 3zM769 467l3 3-3-3z"/>
</g>
<path d="M1035 115h65v61h-65zM1070 131l-3-6v14M1035 145h65M1067 151v15l3-6" fill="none" stroke="#f00" stroke-width=".54"/>
<g font-size="17.1">
<text x="769" y="364" transform="rotate(-90 769 364)">20</text>
<text x="497" y="409">833</text>
<text x="769" y="471" transform="rotate(-90 769 471)">20</text>
</g>
<g font-size="12.1" fill="#f0f">
<text x="385" y="121">410</text>
<text x="622" y="121">410</text>
<text x="266" y="127">13</text>
<text x="385" y="155">410</text>
<text x="622" y="155">410</text>
<text x="266" y="162">13</text>
<text x="385" y="190">410</text>
<text x="622" y="190">410</text>
<text x="266" y="197">13</text>
<text x="385" y="225">410</text>
<text x="622" y="225">410</text>
<text x="266" y="231">13</text>
<text x="385" y="260">410</text>
<text x="622" y="260">410</text>
<text x="266" y="266">13</text>
<text x="385" y="294">410</text>
<text x="622" y="294">410</text>
<text x="266" y="301">13</text>
<text x="385" y="329">410</text>
<text x="622" y="329">410</text>
<text x="266" y="336">13</text>
<text x="385" y="354">410</text>
<text x="622" y="354">410</text>
<text x="266" y="361">13</text>
<text x="266" y="466">13</text>
<text x="385" y="473">410</text>
<text x="622" y="473">410</text>
<text x="266" y="492">13</text>
<text x="385" y="498">410</text>
<text x="622" y="498">410</text>
<text x="266" y="526">13</text>
<text x="385" y="533">410</text>
<text x="622" y="533">410</text>
<text x="266" y="561">13</text>
<text x="385" y="568">410</text>
<text x="622" y="568">410</text>
<text x="266" y="596">13</text>
<text x="385" y="603">410</text>
<text x="622" y="603">410</text>
<text x="266" y="631">13</text>
<text x="385" y="637">410</text>
<text x="622" y="637">410</text>
<text x="266" y="665">13</text>
<text x="385" y="672">410</text>
<text x="622" y="672">410</text>
<text x="266" y="700">13</text>
<text x="385" y="707">410</text>
<text x="622" y="707">410</text>
</g>
<g font-size="11.5">
<text x="967" y="516">Çatı Detayı</text>
<text x="1100" y="517">Çatı Detayı</text>
</g>
<text font-size="11.3" x="491" y="750">AŞIK YERLEŞİM PLANI</text>
<g font-size="9.1">
<text x="1041" y="219">ÇATI ŞEKLİ</text>
<text x="961" y="242">1-) Aşıklar 60 cm aralıklarla monte edilecektir</text>
<text x="962" y="263">2-) Mahya aşığı 20 cm de monte edilecektir</text>
<text x="1022" y="363">MONTAJ DETAYLARI</text>
<text x="1027" y="699">ÇATI DETAYLARI</text>
<text x="755" y="748">Satış</text>
<text x="919" y="754">ÇİZEN</text>
<text x="756" y="759">Temsilcisi</text>
</g>
<g font-size="5.6">
<text x="1103" y="387">ÇATI KAPLAMA</text>
<text x="1104" y="393">trapez galvaniz sac (0.55 mm)</text>
<text x="1104" y="398">(veya kırmızı ondulün)</text>
</g>
<g font-size="5.3">
<text x="1118" y="424" transform="rotate(39 1118 424)">Çelik Aşık</text>
<text x="1148" y="426">Çelik Makas</text>
<text x="1116" y="428" transform="rotate(39 1116 428)">(50 mmx50 mm)</text>
<text x="1016" y="443">saçak sacı</text>
<text x="974" y="463">0,55 mm trapez</text>
<text x="974" y="470">galvaniz sac</text>
<text x="1145" y="470">Panel (duvar)</text>
<text x="974" y="477">çelik aşık (100' lük omega)</text>
<text x="974" y="484">çelik çatı makası (100' lük omega)</text>
<text x="1105" y="485">Saçak Sacı</text>
<text x="974" y="491">camyünü izolasyon(60 mm)</text>
<text x="974" y="499">alçıpan (12 mm)</text>
</g>
</svg>
